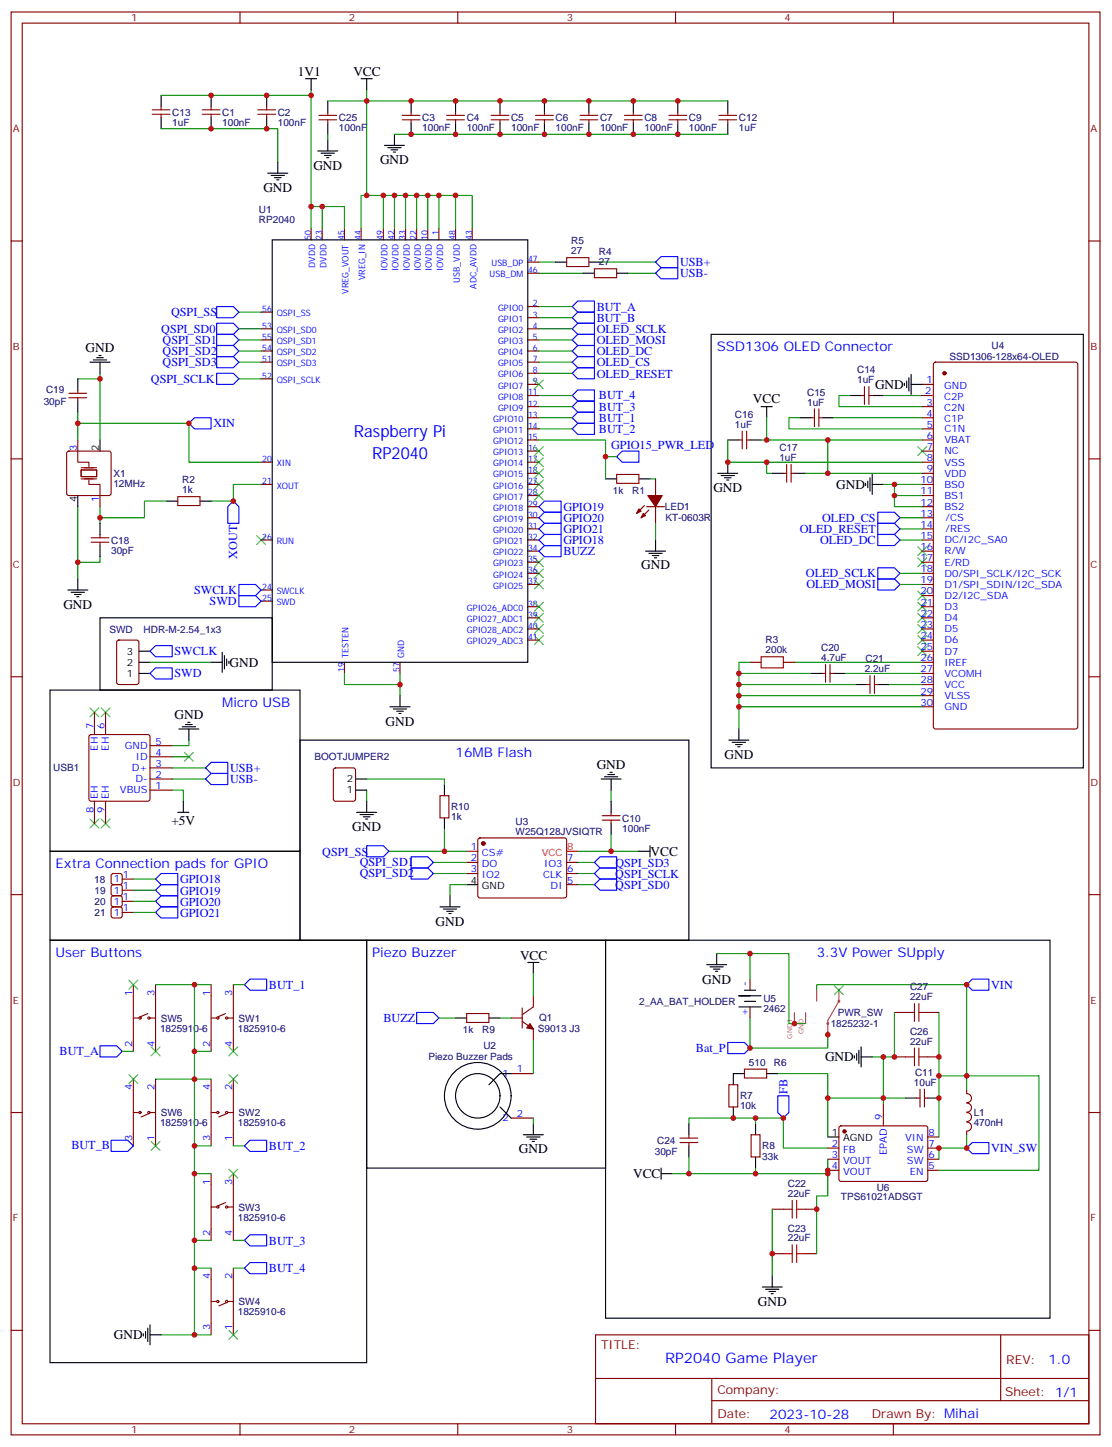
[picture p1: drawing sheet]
<svg xmlns="http://www.w3.org/2000/svg" width="353mm" height="459mm" viewBox="0 0 353 459" stroke-linecap="round" stroke-linejoin="round" font-family="sans-serif">
<g fill="none" stroke="#870000" stroke-width=".35">
<path d="M3.5 3.8h345.7v451.6h-345.7zM7.1 7.3h338.6v444.5h-338.6zM76.2 3.8v3.5M145.3 3.8v3.5M214.5 3.8v3.5M283.6 3.8v3.5M48.3 36.3h5.7M48.3 34.9h5.7M51.2 33.8v1.1M51.2 36.3v1M64.2 36.3h5.6M64.2 34.9h5.6"/>
<path d="M67 33.8v1.1M67 36.3v1M81.8 36.3h5.7M81.8 34.9h5.7M84.7 33.8v1.1M84.7 36.3v1M101.2 38h5.7M101.2 36.6h5.7M104.1 35.6v1M104.1 38v1.1M127.7 38h5.6M127.7 36.6h5.6"/>
<path d="M130.5 35.6v1M130.5 38v1.1M141.8 38h5.7M141.8 36.6h5.7M144.6 35.6v1M144.6 38v1.1M155.9 38h5.7M155.9 36.6h5.7M158.7 35.6v1M158.7 38v1.1M170 38h5.7M170 36.6h5.7"/>
<path d="M172.9 35.6v1M172.9 38v1.1M184.1 38h5.7M184.1 36.6h5.7M187 35.6v1M187 38v1.1M198.3 38h5.6M198.3 36.6h5.6M201.1 35.6v1M201.1 38v1.1M212.4 38h5.6M212.4 36.6h5.6"/>
<path d="M215.2 35.6v1M215.2 38v1.1M228.2 38h5.7M228.2 36.6h5.7M231.1 35.6v1M231.1 38v1.1M3.5 76.5h3.6M98.8 72.6v3.5M102.3 72.6v3.5M109.4 72.6v3.5M114.7 72.6v3.5M121.7 72.6v3.5"/>
<path d="M125.2 72.6v3.5M128.8 72.6v3.5M132.3 72.6v3.5M135.8 72.6v3.5M139.3 72.6v3.5M144.6 72.6v3.5M149.9 72.6v3.5M345.7 76.5h3.5M82.9 99.1h3.5M167.6 83.2h3.5M167.6 86.7h3.5M167.6 97.3h3.5"/>
<path d="M179.9 81.8h7.1v2.8h-7.1zM188.7 85.3h7.1v2.8h-7.1zM82.9 114.9h3.5M82.9 111.4h3.5M82.9 107.9h3.5M82.9 104.4h3.5M167.6 118.5h3.5M167.6 114.9h3.5M167.6 111.4h3.5M167.6 107.9h3.5M167.6 104.4h3.5M167.6 100.8h3.5"/>
<path d="M296.6 115.1l.4-.2h44.5l.6 .5 .1 115.2-.5 .7-44.7 .1-.6-.5-.1-115.3zM21.9 126.2h5.6M21.9 124.8h5.6M24.7 123.8v1M24.7 126.2v1.1M24.7 139.6v3.6M82.9 120.2h3.5M167.6 122h3.5M167.6 139.6h3.5M167.6 136.1h3.5M167.6 132.6h3.5M167.6 129h3.5"/>
<path d="M167.6 125.5h3.5M234.6 139.6h1.1M235.7 136.8v5.7M237.1 139.6h1M237.1 136.8v5.7M257.5 132.6h1.1M258.6 129.8v5.6M260 132.6h1.1M260 129.8v5.6M273.4 125.5h1.1M274.5 122.7v5.6M275.9 125.5h1"/>
<path d="M275.9 122.7v5.6M292.5 125.5h3.5M292.8 122h3.5M292.8 139.6h3.5M292.8 136.1h3.5M292.8 132.6h3.5M292.8 129h3.5M3.5 145.6h3.6M21.4 143.4l.5-.2h12.7l.5 .2 .2 .5v12.7l-.3 .5-.4 .2h-12.7l-.5-.3-.2-.4v-12.7zM31.7 157.3v3.5M56.4 157.6h7.1v2.8h-7.1zM82.9 153.7h3.5"/>
<path d="M82.9 146.7h3.5M167.6 157.3h3.5M167.6 153.7h3.5M167.6 146.7h3.5M167.6 150.2h3.5M167.6 143.2h3.5M195.8 150.6h7v2.8h-7zM208.1 152v5.3M248.7 150.2h1.1M249.8 147.4v5.6M251.2 150.2h1M251.2 147.4v5.6"/>
<path d="M292.8 157.3h3.5M292.8 153.7h3.5M292.8 146.7h3.5M292.8 150.2h3.5M292.8 143.2h3.5M345.7 145.6h3.5M28.9 172.1h5.7M28.9 170.7h5.7M31.7 169.6v1.1M31.7 172.1v1M82.9 171.4h3.5M167.6 178.4h3.5"/>
<path d="M167.6 174.9h3.5M167.6 171.4h3.5M167.6 167.9h3.5M167.6 164.3h3.5M167.6 160.8h3.5M204.6 160.4l-2.5 2.5M205.3 160.8h5.7M206 161.9l-2.4 2.4M208.1 160.8v5.3M292.8 178.4h3.5M292.8 174.9h3.5M292.8 171.4h3.5"/>
<path d="M292.8 167.9h3.5M292.8 164.3h3.5M292.8 160.8h3.5M82.9 190.8h3.5M82.9 187.3h3.5M167.6 199.6h3.5M167.6 196.1h3.5M167.6 192.5h3.5M167.6 185.5h3.5M167.6 182h3.5M292.8 199.6h3.5M292.8 196.1h3.5"/>
<path d="M292.8 192.5h3.5M292.8 185.5h3.5M292.8 182h3.5M292.8 189h3.5M3.5 214.8h3.6M37.3 203.3l.4-.2h5.7l.6 .5 .1 12.9-.5 .7h-5.9l-.6-.4-.1-13zM109.4 210.2v3.5M127 210.2v3.5M167.6 203.1h3.5M238.1 210.2h3.6M248.7 210.2h3.5M261.1 213.7h1"/>
<path d="M262.1 210.9v5.6M263.5 213.7h1.1M263.5 210.9v5.6M275.2 217.2h1M276.2 214.4v5.7M277.6 214.4v5.7M277.6 217.2h1.1M292.8 203.1h3.5M292.8 217.2h3.5M292.8 206.7h3.5M292.8 210.2h3.5M292.8 213.7h3.5"/>
<path d="M345.7 214.8h3.5M28.5 233.3l.4-.2h18l.5 .2 .2 .5v19.8l-.2 .5-.5 .2h-18l-.5-.3-.2-.4v-19.8zM30 226.1v7M33.5 226.1v7M47.6 236.6h7.1M292.8 220.8h3.5M292.8 224.3h3.5M30 254.3v7M33.5 254.3v7M47.6 240.2h7.1M47.6 243.7h7.1M47.6 247.2h7.1"/>
<path d="M47.6 250.8h7.1M106.1 243.9l.4-.2h5.7l.6 .4 .1 9.5-.5 .6-5.9 .1-.6-.5-.1-9.4zM139.7 252.5h2.8v7.1h-2.8zM191.2 258.9h5.6M194 257.8v1.1M35.5 277.4l.5-.2h2.1l.5 .2 .2 .5v2.1l-.2 .5-.5 .2h-2.1l-.5-.2-.2-.5v-2.1zM38.8 279h3.5M148.2 270.2h3.5M148.2 273.7h3.5M148.2 277.2h3.5M151.9 266.1l.5-.2 27.1 .1 .4 .6v17.9l-.7 .5-27.1-.1-.4-.6v-17.7zM179.9 273.7h3.5"/>
<path d="M179.9 277.2h3.5M191.2 260.3h5.6M194 260.3v1M3.5 283.9h3.6M35.5 280.9l.5-.2h2.1l.5 .2 .2 .5v2.2l-.2 .5-.5 .2h-2.1l-.5-.3-.2-.4v-2.2zM35.5 284.5l.5-.2h2.1l.5 .2 .2 .5v2.1l-.2 .5-.5 .2h-2.1l-.5-.2-.2-.5v-2.1zM35.5 288l.5-.2h2.1l.5 .2 .2 .5v2.1l-.2 .5-.5 .2h-2.1l-.5-.2-.2-.5v-2.1zM38.8 282.5h3.5M38.8 286h3.5M38.8 289.6h3.5M179.9 280.7h3.5M345.7 283.9h3.5"/>
<path d="M42.3 312.5v21.2M49.4 312.5v21.2M67 312.5v21.2M74.1 312.5v21.2M165.8 319.9v6.3M169.3 316v3.5l-3.5 2.5M238.1 310.7v3.6M238.1 319.5v3.6M42.3 323.1h1.8M46.9 321.7l-2.5 1M47.6 323.1h1.8M67 323.1h1.8"/>
<path d="M71.6 321.7l-2.5 1M72.3 323.1h1.8M148.2 321.7h7v2.8h-7zM162.3 323.1h3.5M165.8 324.1l3.5 2.5v3.5M236.4 339.3h7v2.8h-7zM284 321.3h3.5M284 335.4h3.5M294.6 321.3h3.5M294.6 335.4h3.5M3.5 353.1h3.6M42.3 353.1h1.8"/>
<path d="M42.3 342.5v21.1M47.3 353.4l-2.5 1.1M47.6 353.1h1.8M49.4 342.5v21.1M67 353.1h1.8M67 342.5v21.1M72 353.4l-2.5 1.1M72.3 353.1h1.8M74.1 342.5v21.1M162.3 340.7h7M162.3 354.8h7M231.4 344.2h2.8v7.1h-2.8z"/>
<path d="M266.6 357.5l.5-.2h27l.5 .7-.1 16.5-.6 .4h-27.1l-.5-.7v-16.2zM280.5 350.2v7.1M291 348.5h1.1M292.1 345.7v5.6M293.5 345.7v5.6M293.5 348.5h1.1M306.9 346v1.1M306.9 359.1v1M306.9 347.1a1.41 1.41 0 0 1 1.5 1.4 1.41 1.41 0 0 1-1.5 1.4M306.9 356.1a1.41 1.41 0 0 1 1.5 1.4 1.41 1.41 0 0 1-1.5 1.4M306.9 350.1a1.41 1.41 0 0 1 1.5 1.4 1.41 1.41 0 0 1-1.5 1.4M306.9 353.1a1.41 1.41 0 0 1 1.5 1.4 1.41 1.41 0 0 1-1.5 1.4"/>
<path d="M345.7 353.1h3.5M67 372.5v21.1M74.1 372.5v21.1M215.9 362.6h5.6M215.9 361.2h5.6M218.7 360.1v1.1M218.7 362.6v1M238.5 360.1h2.8v7.1h-2.8zM262.8 364.3h3.5M262.8 367.9h3.5M262.8 371.4h3.5M294.6 360.8h3.5"/>
<path d="M294.6 364.3h3.5M294.6 367.9h3.5M294.6 371.4h3.5M67 383h1.8M71.6 381.6l-2.5 1.1M72.3 383h1.8M245.2 383.8h3.5M245.2 397.9h3.5M255.8 383.8h3.5M255.8 397.9h3.5M67 402.4v21.2M67 413h1.8"/>
<path d="M72 413.4l-2.5 1M72.3 413h1.8M74.1 402.4v21.2M3.5 422.2h3.6M189.1 423.6h156.6v28.2h-156.6zM189.1 437.5h156.5M226 437.5v14.1M317.7 423.6v20.9M345.7 422.2h3.5M76.2 451.8v3.6M145.3 451.8v3.6M214.5 451.8v3.6"/>
<path d="M226 444.5h119.6M283.6 451.8v3.6"/>
<circle cx="44.5" cy="323.1" r=".35"/>
<circle cx="47.3" cy="323.1" r=".35"/>
<circle cx="69.1" cy="323.1" r=".35"/>
<circle cx="72" cy="323.1" r=".35"/>
<circle cx="44.5" cy="353.1" r=".35"/>
<circle cx="47.3" cy="353.1" r=".35"/>
<circle cx="69.1" cy="353.1" r=".35"/>
<circle cx="72" cy="353.1" r=".35"/>
<circle cx="69.1" cy="383" r=".35"/>
<circle cx="72" cy="383" r=".35"/>
<circle cx="69.1" cy="413" r=".35"/>
<circle cx="72" cy="413" r=".35"/>
</g>
<g fill="none" stroke="#00f" stroke-width=".35">
<path d="M68.8 97.3h5.3l1.7 1.8-1.7 1.7h-5.3zM181.7 97.3l1.7-1.8h5.3v3.6h-5.3zM183.4 99.1h5.3v3.5h-5.3l-1.7-1.8zM208.1 86.7l1.8-1.8h5.3v3.6h-5.3zM208.1 83.2l1.8-1.8h5.3v3.5h-5.3zM68.8 102.6h5.3l1.7 1.8-1.7 1.7h-5.3zM68.8 106.1h5.3l1.7 1.8-1.7 1.7h-5.3zM68.8 109.6h5.3l1.7 1.8-1.7 1.8h-5.3zM68.8 113.2h5.3l1.7 1.7-1.7 1.8h-5.3zM68.8 118.5h5.3l1.7 1.7-1.7 1.8h-5.3zM181.7 107.9l1.7-1.8h5.3v3.5h-5.3zM181.7 114.9l1.7-1.7h5.3v3.5h-5.3z"/>
<path d="M181.7 104.4l1.7-1.8h5.3v3.5h-5.3zM181.7 111.4l1.7-1.8h5.3v3.6h-5.3zM181.7 118.5l1.7-1.8h5.3v3.5h-5.3zM60 134.3l1.7-1.7h5.3v3.5h-5.3zM181.7 136.1l1.7-1.8h5.3v3.6h-5.3zM181.7 129l1.7-1.7h5.3v3.5h-5.3zM183.4 130.8h5.3v3.5h-5.3l-1.7-1.7zM183.4 123.8h5.3v3.5h-5.3l-1.7-1.8zM74.1 159l1.7 1.8v5.3h-3.5v-5.3zM195.8 144.9l1.8-1.7h5.2v3.5h-5.2zM171.1 174.9l1.8-1.8h5.3v3.6h-5.3zM171.1 160.8l1.8-1.8h5.3v3.6h-5.3z"/>
<path d="M171.1 167.9l1.8-1.8h5.3v3.5h-5.3zM172.9 162.6h5.3v3.5h-5.3l-1.8-1.8zM172.9 169.6h5.3v3.5h-5.3l-1.8-1.7zM278.7 162.6h5.3l1.8 1.7-1.8 1.8h-5.3zM278.7 166.1h5.3l1.8 1.8-1.8 1.7h-5.3zM278.7 169.6h5.3l1.8 1.8-1.8 1.7h-5.3zM75.8 185.5h5.3l1.8 1.8-1.8 1.7h-5.3zM75.8 189h5.3l1.8 1.8-1.8 1.7h-5.3zM278.7 180.2h5.3l1.8 1.8-1.8 1.7h-5.3zM278.7 183.7h5.3l1.8 1.8-1.8 1.8h-5.3zM47.6 206.7l1.8-1.8h5.3v3.5h-5.3zM47.6 213.7l1.8-1.8h5.3v3.6h-5.3z"/>
<path d="M65.3 243.7l1.7-1.8h5.3v3.6h-5.3zM67 245.5h5.3v3.5h-5.3l-1.7-1.8zM51.2 277.2h5.2v3.5h-5.2l-1.8-1.7zM116.4 268.4h5.3l1.8 1.8-1.8 1.7h-5.3zM130.5 271.9h5.3l1.8 1.8-1.8 1.7h-5.3zM130.5 275.4h5.3l1.8 1.8-1.8 1.8h-5.3zM188.7 273.7l1.8-1.8h5.3v3.5h-5.3zM188.7 277.2l1.8-1.8h5.3v3.6h-5.3zM49.4 289.6l1.8-1.8h5.2v3.5h-5.2zM49.4 286l1.8-1.7h5.2v3.5h-5.2zM51.2 280.7h5.2v3.6h-5.2l-1.8-1.8zM188.7 280.7l1.8-1.7h5.3v3.5h-5.3z"/>
<path d="M77.6 312.5l1.8-1.8h5.3v3.6h-5.3zM306.9 312.5l1.8-1.8h5.3v3.6h-5.3zM31.7 331.9h5.3l1.8 1.8-1.8 1.7h-5.3zM132.3 321.3h5.3l1.7 1.8-1.7 1.7h-5.3zM231.1 330.8h5.3l1.7 1.8-1.7 1.8h-5.3zM246.9 347.8h3.6v5.3l-1.8 1.7-1.8-1.7zM35.3 361.9h5.3l1.7 1.7-1.7 1.8h-5.3zM77.6 363.6l1.8-1.7h5.3v3.5h-5.3zM306.9 364.3l1.8-1.7h5.3v3.5h-5.3zM77.6 393.6l1.8-1.7h5.3v3.5h-5.3zM77.6 402.4l1.8-1.7h5.3v3.5h-5.3z"/>
</g>
<g fill="none" stroke="#3c3" stroke-width=".35">
<path d="M169.7 120.6l2.8 2.8M172.5 120.6l-2.8 2.8M169.7 152.3l2.8 2.9M169.7 145.3l2.8 2.8M169.7 148.8l2.8 2.8M169.7 141.7l2.8 2.9M169.7 155.9l2.8 2.8M172.5 152.3l-2.8 2.9M172.5 145.3l-2.8 2.8M172.5 148.8l-2.8 2.8M172.5 141.7l-2.8 2.9M172.5 155.9l-2.8 2.8"/>
<path d="M291.4 141.7l2.8 2.9M294.2 141.7l-2.8 2.9M81.5 170l2.8 2.8M84.3 170l-2.8 2.8M169.7 177l2.8 2.8M172.5 177l-2.8 2.8M291.4 177l2.8 2.8M291.4 173.5l2.8 2.8M294.2 177l-2.8 2.8M294.2 173.5l-2.8 2.8M169.7 198.2l2.8 2.8M169.7 194.7l2.8 2.8"/>
<path d="M169.7 184.1l2.8 2.8M169.7 180.6l2.8 2.8M169.7 191.1l2.8 2.9M172.5 198.2l-2.8 2.8M172.5 194.7l-2.8 2.8M172.5 184.1l-2.8 2.8M172.5 180.6l-2.8 2.8M172.5 191.1l-2.8 2.9M291.4 198.2l2.8 2.8M291.4 194.7l2.8 2.8M291.4 191.1l2.8 2.9M291.4 187.6l2.8 2.8"/>
<path d="M294.2 198.2l-2.8 2.8M294.2 194.7l-2.8 2.8M294.2 191.1l-2.8 2.9M294.2 187.6l-2.8 2.8M169.7 201.7l2.8 2.8M172.5 201.7l-2.8 2.8M291.4 205.2l2.8 2.9M291.4 201.7l2.8 2.8M294.2 205.2l-2.8 2.9M294.2 201.7l-2.8 2.8M28.6 224.6l2.8 2.9M31.4 224.6l-2.8 2.9"/>
<path d="M32.1 224.6l2.8 2.9M34.9 224.6l-2.8 2.9M58.6 238.8l2.8 2.8M61.4 238.8l-2.8 2.8M28.6 259.9l2.8 2.8M31.4 259.9l-2.8 2.8M32.1 259.9l2.8 2.8M34.9 259.9l-2.8 2.8M40.9 311.1l2.8 2.8M43.7 311.1l-2.8 2.8M264.9 312.8l2.9 2.9M267.8 312.8l-2.9 2.9"/>
<path d="M48 332.2l2.8 2.9M50.8 332.2l-2.8 2.9M72.7 332.2l2.8 2.9M75.5 332.2l-2.8 2.9M40.9 341.1l2.8 2.8M43.7 341.1l-2.8 2.8M72.7 341.1l2.8 2.8M75.5 341.1l-2.8 2.8M48 362.2l2.8 2.9M50.8 362.2l-2.8 2.9M72.7 371.1l2.8 2.8M75.5 371.1l-2.8 2.8"/>
<path d="M72.7 422.2l2.8 2.8M75.5 422.2l-2.8 2.8"/>
</g>
<g fill="none" stroke="#008700" stroke-width=".35">
<path d="M51.2 30.3h47.6M98.8 28.5v44.1M104.1 32h127M116.4 28.5v33.5h33.5v10.6M51.2 40.9h37v10.5M104.1 42.6v1.8M125.2 42.6h105.9M98.8 65.5h3.5v7.1M102.3 65.5h7.1v7.1M116.4 62h-1.7v10.6M121.7 62v10.6M125.2 62v10.6"/>
<path d="M128.8 62v10.6M132.3 62v10.6M135.8 62v10.6M139.3 62v10.6M144.6 62v10.6M75.8 99.1h7.1M171.1 83.2h5.3M171.1 86.7h14.1M171.1 97.3h10.6M190.5 83.2h17.6M199.3 86.7h8.8M31.7 118.5v1.7h-7"/>
<path d="M75.8 104.4h7.1M75.8 107.9h7.1M75.8 111.4h7.1M75.8 114.9h7.1M171.1 104.4h10.6M171.1 107.9h10.6M171.1 111.4h10.6M171.1 114.9h10.6M171.1 118.5h10.6M171.1 100.8h10.6M24.7 134.3h35.3v12.4h22.9M24.7 130.8v8.8"/>
<path d="M31.7 120.2v19.4M75.8 120.2h7.1M171.1 139.6h21.2v12.4M171.1 125.5h10.6M171.1 132.6h10.6M171.1 136.1h10.6M171.1 129h10.6M231.1 139.6v7.1h61.7M241.7 139.6h1.7M243.4 132.6v7h49.4M254 132.6h-3.5v3.5h42.3M262.8 139.6v10.6h30"/>
<path d="M264.6 132.6h28.2M269.9 125.5h-3.6v3.5h26.5M280.5 125.5h12M52.9 159h-7v5.3h-14.2M82.9 153.7h-8.8v5.3h-7.1M192.3 144.9h3.5M206.4 152h1.7M243.4 146.7v3.5h1.8M255.8 150.2h7M280.5 153.7h12.3M284 153.7v7.1h8.8M284 157.3h8.8"/>
<path d="M24.7 160.8v17.6M31.7 176.7v1.7h-7v5.3M31.7 160.8v5.3M208.1 166.1v5.3M285.8 164.3h7M285.8 167.9h7M285.8 171.4h7M285.8 182h7M285.8 185.5h7M47.6 210.2h19.4M109.4 213.7v3.5h17.6M127 213.7v7.1"/>
<path d="M234.6 217.2h37M234.6 213.7h22.9M238.1 210.2h-3.5v21.2M252.2 210.2h40.6M268.1 213.7h24.7M282.2 217.2h10.6M60 234.9v1.7h-5.3M234.6 224.3h58.2M234.6 220.8h58.2M54.7 250.8h3.5v3.5M54.7 243.7h10.6M54.7 247.2h10.6"/>
<path d="M54.7 240.2h5.3M116.4 247.2h24.7v1.8M116.4 250.8v3.5M194 250.8v3.5M42.3 279h7.1M123.5 270.2h24.7M137.6 277.2h10.6M137.6 273.7h10.6M141.1 263.1v7.1M183.4 277.2h5.3M183.4 273.7h5.3M194 264.9v5.3h-10.6"/>
<path d="M194 270.2h8.8M42.3 282.5h7.1M42.3 286h7.1M42.3 289.6h7.1M148.2 280.7h-5.3v3.6M183.4 280.7h5.3M49.4 312.5h12.3M67 312.5h-5.3v30h-12.3M74.1 312.5h3.5M169.3 309v7M227.5 302.6h10.6v8.1M238.1 302.6h12.4v22.2h5.3"/>
<path d="M259.3 314.3v-1.8h47.6v33.5M38.8 333.7h3.5M61.7 333.7h5.3M139.3 323.1h5.3M158.7 323.1h3.6M169.3 330.1v10.6M238.1 323.1v9.5h24.7v-5.3M276.9 335.4h3.6v14.8M284 321.3v14.1h-3.5M298.1 321.3v20.1M67 342.5h-5.3v30M169.3 354.8v1.8"/>
<path d="M218.7 356.6v-1.8h30v9.5h14.1M239.9 354.8v1.8M246.9 340.7h15.9v7.8M287.5 348.5h-24.7v12.3M61.7 363.6h5.3M67 372.5h-5.3v51.1M74.1 363.6h3.5M213.4 372.5h49.4M218.7 367.2v5.3M239.9 370.7v1.8M262.8 367.9v11.6h-3.5v18.4M298.1 360.8v-19.4h31.7v30h-31.7"/>
<path d="M306.9 360.1v4.2h-8.8v3.6M61.7 393.6h5.3M74.1 393.6h3.5M245.2 383.8v21.1M61.7 402.4h5.3M74.1 402.4h3.5M51.2 423.6h15.8"/>
</g>
<g fill="none" stroke="#000" stroke-width=".35">
<path d="M51.2 30.3v3.5M51.2 37.3v3.6M67 30.3v3.5M67 37.3v3.6M84.7 30.3v3.5M84.7 37.3v3.6M97 25h3.5M98.8 25v3.5M104.1 32v3.6M104.1 39.1v3.5M114.7 25h3.5M116.4 25v3.5"/>
<path d="M130.5 32v3.6M130.5 39.1v3.5M144.6 32v3.6M144.6 39.1v3.5M158.7 32v3.6M158.7 39.1v3.5M172.9 32v3.6M172.9 39.1v3.5M187 32v3.6M187 39.1v3.5M201.1 32v3.6M201.1 39.1v3.5"/>
<path d="M215.2 32v3.6M215.2 39.1v3.5M231.1 32v3.6M231.1 39.1v3.5M85 55h6.4M86.1 55.7h4.2M87.1 56.4h2.2M87.8 57.1h.7M88.2 51.4v3.6M100.9 47.9h6.3M102 48.6h4.2M103 49.3h2.1"/>
<path d="M103.7 50h.7M104.1 44.4v3.5M122.1 46.1h6.3M123.1 46.8h4.3M124.2 47.6h2.1M124.9 48.3h.7M125.2 42.6v3.5M86.4 76.1h81.2v134.1h-81.2zM176.4 83.2h3.5M185.2 86.7h3.5M187 83.2h3.5M195.8 86.7h3.5"/>
<path d="M28.6 114.9h6.3M29.6 114.2h4.3M30.7 113.5h2.1M31.4 112.8h.7M31.7 114.9v3.6M225.8 106.1h118.2v137.6h-118.2zM288.6 119.9v4.2M289.3 118.8v6.4M24.7 120.2v3.6M24.7 127.3v3.5M31.7 139.6v3.6M231.1 139.6h3.5"/>
<path d="M238.1 139.6h3.6M241.7 129h3.5M243.4 129v3.6M254 132.6h3.5M261.1 132.6h3.5M269.9 125.5h3.5M276.9 125.5h3.6M287.2 121.6v.7M287.9 120.9v2.1M289.3 122h3.5M24.7 157.3v3.5M52.9 159h3.5"/>
<path d="M63.5 159h3.5M192.3 152h3.5M202.8 152h3.6M227.9 150.2h6.3M229 150.9h4.2M230 151.6h2.1M230.7 152.3h.7M231.1 146.7v3.5M245.2 150.2h3.5M252.2 150.2h3.6M274.8 153.4v.7M275.5 152.7v2.1"/>
<path d="M276.2 151.6v4.3M276.9 153.7h3.6M276.9 150.6v6.3M31.7 166.1v3.5M31.7 173.1v3.6M205 174.9h6.3M206 175.6h4.3M207.1 176.3h2.1M207.8 177h.7M208.1 171.4v3.5M21.5 187.3h6.4M22.6 188h4.2"/>
<path d="M23.6 188.7h2.2M24.3 189.4h.7M24.7 183.7v3.6M31.7 196.1h54.7v22.9h-54.7zM15.9 219h79.3v51.2h-79.3zM44.1 213.7h3.5M44.1 206.7h3.5M44.1 210.2h3.5M67 210.2h3.6M70.6 207v6.4M71.3 208.1v4.2M72 209.1v2.1"/>
<path d="M72.7 209.8v.7M257.5 213.7h3.6M264.6 213.7h3.5M271.6 217.2h3.6M278.7 217.2h3.5M56.8 231.4h6.3M57.9 230.6h4.2M58.9 229.9h2.1M59.6 229.2h.7M60 231.4v3.5M95.2 234.9h123.5v63.5h-123.5zM123.8 224.3h6.4"/>
<path d="M124.9 225h4.2M125.9 225.7h2.2M126.6 226.4h.8M127 220.8v3.5M231.4 234.9h6.4M232.5 235.6h4.2M233.5 236.3h2.2M234.2 237h.7M234.6 231.4v3.5M56.4 257.8h3.6M58.2 254.3v3.5M112.9 250.8h3.5"/>
<path d="M112.9 247.2h3.5M113.2 257.8h6.4M114.3 258.5h4.2M115.4 259.2h2.1M116.1 259.9h.7M116.4 254.3v3.5M141.1 249v3.5M141.1 259.6v3.5M190.9 247.2h6.3M191.9 246.5h4.2M193 245.8h2.1M193.7 245.1h.7"/>
<path d="M194 247.2v3.6M194 254.3v3.5M15.9 270.2h79.3v28.2h-79.3zM194 261.3v3.6M202.8 270.2h3.6M206.4 268.4v3.5M15.9 298.4h100.5v134h-100.5zM116.4 298.4h75.9v72.3h-75.9zM139.7 287.8h6.3M140.8 288.5h4.2M141.8 289.2h2.1M142.5 289.9h.7"/>
<path d="M142.9 284.3v3.5M148.2 280.7h3.5M192.3 298.4h141.1v119.9h-141.1zM167.6 305.4h3.5M169.3 305.4v3.6M224.4 306.1h6.3M225.4 306.8h4.3M226.5 307.6h2.1M227.2 308.3h.7M227.5 302.6v3.5M234.6 319.5h7.1M236.4 317.8h3.5"/>
<path d="M236.4 314.3h3.5M238.1 316h-3.5h7.1M144.6 323.1h3.6M155.2 323.1h3.5M271.3 335.1v.7M272 334.4v2.1M272.7 333.3v4.2M273.4 335.4h3.5M273.4 332.2v6.4M158.7 351.3l3.6 3.5M162.3 340.7h-3.6l-3.5 3.5M169.3 356.6v3.5"/>
<path d="M218.7 356.6v3.5M232.8 351.3v3.5M236.4 340.7h-3.6v3.5M239.9 356.6v3.5M243.4 340.7h3.5M287.5 348.5h3.5M294.6 348.5h3.5M166.2 360.1h6.3M167.2 360.8h4.2M168.3 361.5h2.1M169 362.2h.7M209.9 372.5h3.5"/>
<path d="M209.9 370.7v3.5M218.7 363.6v3.6M239.9 367.2v3.5M262.8 360.8h3.5M242 408.4h6.4M243.1 409.2h4.2M244.1 409.9h2.1M244.8 410.6h.7M245.2 404.9v3.5M45.5 423.3v.7M46.2 422.6v2.1M46.9 421.5v4.2"/>
<path d="M47.6 423.6h3.6M47.6 420.4v6.4"/>
<circle cx="151.7" cy="347.8" r="7.1"/>
<circle cx="151.7" cy="347.8" r="10.6"/>
</g>
<path d="M24.7 143.2v3.5h3.5v1.4M25.8 149.2h4.9v2.1h-4.9zM25.8 152h4.9M25.8 148.4h4.9M28.2 152.3v1.4h3.5v3.6" fill="none" stroke="#870012" stroke-width=".35"/>
<g fill="#870000" stroke="#870000" stroke-width=".35">
<path d="M204.3 162.9l.7 .7-1.4 .7z"/>
<path d="M202.8 161.5l.8 .7-1.5 .7z"/>
<path d="M205.7 157.3h4.6l-2.2 3.5z"/>
<path d="M168.3 324.8l1 1.8-2.1-.4z"/>
<circle cx="299.9" cy="118.5" r=".53"/>
<circle cx="268.1" cy="359.1" r=".53"/>
<circle cx="153.5" cy="267.7" r=".53"/>
</g>
<g fill="none" stroke="#a10000" stroke-width=".35">
<path d="M241.7 208.4h7v3.5h-7zM290.3 318.5v5.6M291.7 318.5v5.6M287.5 321.3h2.8M287.5 335.4h2.8M290.3 332.6v5.6M291.7 321.3h2.9M291.7 332.6v5.6M291.7 335.4h2.9M248.7 383.8h2.8M248.7 397.9h2.8M251.5 380.9v5.7"/>
<path d="M251.5 395v5.7M252.9 383.8h2.9M252.9 380.9v5.7M252.9 395v5.7M252.9 397.9h2.9"/>
</g>
<path d="M259.3 314.3v3.4M266.3 314.3v3.4l-3.5 6.2v.9M252.2 321.4v3.4M255.8 321.4v3.4M262.8 324.9v3.5" fill="none" stroke="#a64a4a" stroke-width=".35"/>
<g fill="none" stroke="#a64a4a" stroke-width=".56">
<path d="M266.3 317.9l-.1-.2 .2-.2 .1 .2-.2 .2"/>
<circle cx="262.8" cy="324.8" r=".18"/>
</g>
<path d="M179.9 270.2h3.5" fill="none" stroke="#f00" stroke-width=".35"/>
<g fill="#c00">
<circle cx="74.1" cy="159" r=".88"/>
<circle cx="60" cy="134.3" r=".88"/>
<circle cx="31.8" cy="164.3" r=".88"/>
<circle cx="24.7" cy="134.3" r=".88"/>
<circle cx="24.7" cy="178.4" r=".88"/>
<circle cx="67" cy="30.3" r=".88"/>
<circle cx="84.7" cy="30.3" r=".88"/>
<circle cx="130.5" cy="32" r=".88"/>
<circle cx="144.6" cy="32" r=".88"/>
<circle cx="158.8" cy="32" r=".88"/>
<circle cx="172.9" cy="32" r=".88"/>
<circle cx="187" cy="32" r=".88"/>
<circle cx="201.1" cy="32" r=".88"/>
<circle cx="215.2" cy="32" r=".88"/>
<circle cx="116.4" cy="32" r=".88"/>
<circle cx="121.7" cy="62" r=".88"/>
<circle cx="125.2" cy="62" r=".88"/>
<circle cx="128.8" cy="62" r=".88"/>
<circle cx="132.3" cy="62" r=".88"/>
<circle cx="135.8" cy="62" r=".88"/>
<circle cx="139.3" cy="62" r=".88"/>
<circle cx="144.6" cy="62" r=".88"/>
<circle cx="98.8" cy="65.5" r=".88"/>
<circle cx="116.4" cy="62" r=".88"/>
<circle cx="102.3" cy="65.5" r=".88"/>
<circle cx="98.8" cy="30.3" r=".88"/>
<circle cx="127" cy="217.2" r=".88"/>
<circle cx="243.4" cy="139.6" r=".88"/>
<circle cx="262.8" cy="139.6" r=".88"/>
<circle cx="262.8" cy="150.2" r=".88"/>
<circle cx="243.4" cy="146.7" r=".88"/>
<circle cx="284" cy="153.7" r=".88"/>
<circle cx="284" cy="157.3" r=".88"/>
<circle cx="262.8" cy="348.5" r=".88"/>
<circle cx="298.1" cy="348.5" r=".88"/>
<circle cx="298.1" cy="364.3" r=".88"/>
<circle cx="245.2" cy="397.9" r=".88"/>
<circle cx="238.1" cy="332.6" r=".88"/>
<circle cx="306.9" cy="364.3" r=".88"/>
<circle cx="231.1" cy="146.7" r=".88"/>
<circle cx="61.7" cy="372.5" r=".88"/>
<circle cx="61.7" cy="342.5" r=".88"/>
<circle cx="61.7" cy="312.5" r=".88"/>
<circle cx="61.7" cy="402.4" r=".88"/>
<circle cx="61.7" cy="393.6" r=".88"/>
<circle cx="61.7" cy="363.6" r=".88"/>
<circle cx="61.7" cy="333.7" r=".88"/>
<circle cx="262.8" cy="328.4" r=".88"/>
<circle cx="252.2" cy="324.8" r=".88"/>
<circle cx="306.9" cy="341.4" r=".88"/>
<circle cx="306.9" cy="312.5" r=".88"/>
<circle cx="61.7" cy="423.6" r=".88"/>
<circle cx="262.8" cy="371.4" r=".88"/>
<circle cx="259.3" cy="383.8" r=".88"/>
<circle cx="262.8" cy="372.5" r=".88"/>
<circle cx="218.7" cy="372.5" r=".88"/>
<circle cx="232.8" cy="354.8" r=".88"/>
<circle cx="239.9" cy="354.8" r=".88"/>
<circle cx="239.9" cy="372.5" r=".88"/>
<circle cx="248.7" cy="354.8" r=".88"/>
<circle cx="238.1" cy="302.6" r=".88"/>
<circle cx="141.1" cy="270.2" r=".88"/>
<circle cx="31.8" cy="120.2" r=".88"/>
<circle cx="194" cy="270.2" r=".88"/>
<circle cx="234.6" cy="217.2" r=".88"/>
<circle cx="234.6" cy="213.7" r=".88"/>
<circle cx="234.6" cy="224.3" r=".88"/>
<circle cx="234.6" cy="220.8" r=".88"/>
<circle cx="67" cy="40.9" r=".88"/>
<circle cx="84.7" cy="40.9" r=".88"/>
<circle cx="192.3" cy="144.9" r=".88"/>
<circle cx="130.5" cy="42.6" r=".88"/>
<circle cx="144.6" cy="42.6" r=".88"/>
<circle cx="158.8" cy="42.6" r=".88"/>
<circle cx="172.9" cy="42.6" r=".88"/>
<circle cx="187" cy="42.6" r=".88"/>
<circle cx="201.1" cy="42.6" r=".88"/>
<circle cx="215.2" cy="42.6" r=".88"/>
<circle cx="298.1" cy="341.4" r=".88"/>
<circle cx="298.1" cy="335.4" r=".88"/>
<circle cx="280.5" cy="348.5" r=".88"/>
<circle cx="280.5" cy="335.4" r=".88"/>
<circle cx="284" cy="335.4" r=".88"/>
</g>
<g font-size="5.3" fill="#00f">
<text x="112.4" y="138.7">Raspberry Pi</text>
<text x="118.1" y="145.8">RP2040</text>
</g>
<text font-size="4.6" fill="#00f" x="211.2" y="432.6">RP2040 Game Player</text>
<g font-size="4.2">
<text x="94.5" y="24.3">1V1</text>
<text x="112.2" y="24.3">VCC</text>
<text x="99.5" y="54">GND</text>
<text x="120.6" y="52.1">GND</text>
<text x="83.6" y="61">GND</text>
<text x="27.2" y="111.7">GND</text>
<text x="277.8" y="123.4">GND</text>
<text x="239.1" y="128">VCC</text>
<text x="265.5" y="155.2">GND</text>
<text x="226.5" y="156.3">GND</text>
<text x="203.6" y="180.6">GND</text>
<text x="20.1" y="193.3">GND</text>
<text x="72.8" y="211.6">GND</text>
<text x="55.4" y="228">GND</text>
<text x="122.4" y="230.4">GND</text>
<text x="189.4" y="244.1">GND</text>
<text x="230" y="241">GND</text>
<text x="54.4" y="261.8">+5V</text>
<text x="111.8" y="263.8">GND</text>
<text x="206.6" y="271.6">VCC</text>
<text x="138.3" y="293.8">GND</text>
<text x="165.1" y="304.7">VCC</text>
<text x="223" y="312.2">GND</text>
<text x="261.9" y="336.9">GND</text>
<text x="164.7" y="365.8">GND</text>
<text x="201" y="373.9">VCC</text>
<text x="240.6" y="414.5">GND</text>
<text x="36.2" y="425">GND</text>
</g>
<g font-size="4.2" fill="#00f">
<text x="227.5" y="111.4">SSD1306 OLED Connector</text>
<text x="70.6" y="224.3">Micro USB</text>
<text x="144.6" y="240.2">16MB Flash</text>
<text x="17.6" y="275.4">Extra Connection pads for GPIO</text>
<text x="17.6" y="303.7">User Buttons</text>
<text x="118.2" y="303.7">Piezo Buzzer</text>
<text x="259.3" y="303.7">3.3V Power SUpply</text>
<text x="332.9" y="432.9">1.0</text>
<text x="244.3" y="450.2">2023-10-28</text>
</g>
<g font-size="3.9" fill="#00f">
<text x="215.9" y="88">USB-</text>
<text x="215.9" y="84.5">USB+</text>
<text x="54.3" y="100.3">QSPI_SS</text>
<text x="189.4" y="98.7">BUT_A</text>
<text x="51.2" y="105.6">QSPI_SD0</text>
<text x="189.4" y="105.7">OLED_SCLK</text>
<text x="189.4" y="102.2">BUT_B</text>
<text x="51.6" y="109.1">QSPI_SD1</text>
<text x="51.6" y="112.7">QSPI_SD2</text>
<text x="189.4" y="109.1">OLED_MOSI</text>
<text x="189.4" y="112.8">OLED_DC</text>
<text x="51.6" y="116.2">QSPI_SD3</text>
<text x="189.4" y="116.3">OLED_CS</text>
<text x="189.4" y="119.8">OLED_RESET</text>
<text x="47.9" y="121.5">QSPI_SCLK</text>
<text x="190.1" y="130.3">BUT_3</text>
<text x="190.1" y="126.8">BUT_4</text>
<text x="67.7" y="135.6">XIN</text>
<text x="190.1" y="133.8">BUT_1</text>
<text x="190.1" y="137.4">BUT_2</text>
<text x="194" y="142.6">GPIO15_PWR_LED</text>
<text x="178.9" y="162.2">GPIO19</text>
<text x="178.9" y="165.7">GPIO20</text>
<text x="261" y="165.6">OLED_CS</text>
<text x="178.9" y="169.2">GPIO21</text>
<text x="178.9" y="172.7">GPIO18</text>
<text x="253.9" y="169.1">OLED_RESET</text>
<text x="260.4" y="172.6">OLED_DC</text>
<text x="75.3" y="177.2" transform="rotate(-90 75.3 177.2)">XOUT</text>
<text x="178.9" y="176.2">BUZZ</text>
<text x="255.9" y="183.2">OLED_SCLK</text>
<text x="61.6" y="188.5">SWCLK</text>
<text x="256.1" y="186.7">OLED_MOSI</text>
<text x="66.6" y="192">SWD</text>
<text x="55.4" y="207.9">SWCLK</text>
<text x="55.4" y="215">SWD</text>
<text x="73" y="245">USB+</text>
<text x="73" y="248.5">USB-</text>
<text x="102.3" y="271.5">QSPI_SS</text>
<text x="114.2" y="274.9">QSPI_SD1</text>
<text x="195.4" y="275">QSPI_SD3</text>
<text x="57.1" y="280.3">GPIO18</text>
<text x="114.2" y="278.5">QSPI_SD2</text>
<text x="195.3" y="278.5">QSPI_SCLK</text>
<text x="57.1" y="287.4">GPIO20</text>
<text x="57.1" y="283.9">GPIO19</text>
<text x="195.3" y="282">QSPI_SD0</text>
<text x="57.1" y="290.9">GPIO21</text>
<text x="85.4" y="313.8">BUT_1</text>
<text x="314.7" y="313.7">VIN</text>
<text x="121.8" y="324.2">BUZZ</text>
<text x="18.9" y="334.8">BUT_A</text>
<text x="220.9" y="333.9">Bat_P</text>
<text x="250" y="347.1" transform="rotate(-90 250 347.1)">FB</text>
<text x="22.7" y="364.8">BUT_B</text>
<text x="85.4" y="365">BUT_2</text>
<text x="314.7" y="365.6">VIN_SW</text>
<text x="85.4" y="395">BUT_3</text>
<text x="85.4" y="403.8">BUT_4</text>
</g>
<g font-size="3.9" fill="#800">
<text x="190.9" y="428.2">TITLE:</text>
<text x="319.5" y="432.9">REV:</text>
<text x="227.8" y="442.4">Company:</text>
<text x="319.1" y="443">Sheet: 1/1</text>
<text x="227.8" y="450.1">Date:</text>
<text x="276.8" y="450.2">Drawn By: Mihai</text>
</g>
<g font-size="3.2" fill="#800">
<text x="41.6" y="6.8">1</text>
<text x="110.8" y="6.8">2</text>
<text x="179.9" y="6.8">3</text>
<text x="249.1" y="6.8">4</text>
<text x="4.1" y="41.9">A</text>
<text x="346.3" y="41.9">A</text>
<text x="4.1" y="111.1">B</text>
<text x="346.3" y="111.1">B</text>
<text x="4.1" y="180.2">C</text>
<text x="346.3" y="180.2">C</text>
<text x="4.1" y="249.3">D</text>
<text x="346.3" y="249.3">D</text>
<text x="4.1" y="318.5">E</text>
<text x="346.3" y="318.5">E</text>
<text x="4.1" y="387.6">F</text>
<text x="346.3" y="387.6">F</text>
<text x="41.6" y="454.8">1</text>
<text x="110.8" y="454.8">2</text>
<text x="179.9" y="454.8">3</text>
<text x="249.1" y="454.8">4</text>
</g>
<g font-size="3.2" fill="#000080">
<text x="54.7" y="39.9">1uF</text>
<text x="54.7" y="36.7">C13</text>
<text x="70.6" y="39.9">100nF</text>
<text x="70.6" y="36.7">C1</text>
<text x="88.2" y="39.9">100nF</text>
<text x="88.2" y="36.7">C2</text>
<text x="107.6" y="41.6">100nF</text>
<text x="107.6" y="38.5">C25</text>
<text x="134.1" y="41.6">100nF</text>
<text x="134.1" y="38.5">C3</text>
<text x="148.2" y="41.6">100nF</text>
<text x="148.2" y="38.5">C4</text>
<text x="162.3" y="41.6">100nF</text>
<text x="162.3" y="38.5">C5</text>
<text x="176.4" y="41.6">100nF</text>
<text x="176.4" y="38.5">C6</text>
<text x="190.5" y="41.6">100nF</text>
<text x="190.5" y="38.5">C7</text>
<text x="204.6" y="41.6">100nF</text>
<text x="204.6" y="38.5">C8</text>
<text x="218.7" y="41.6">100nF</text>
<text x="218.7" y="38.5">C9</text>
<text x="234.6" y="41.6">1uF</text>
<text x="234.6" y="38.5">C12</text>
<text x="82.2" y="70.8">RP2040</text>
<text x="82.2" y="67.7">U1</text>
<text x="181.3" y="77.5">R5</text>
<text x="181.3" y="80.7">27</text>
<text x="190.2" y="81.1">R4</text>
<text x="190.2" y="84.2">27</text>
<text x="314.8" y="110.7">U4</text>
<text x="272.1" y="118.5">C14</text>
<text x="301.4" y="114.2">SSD1306-128x64-OLED</text>
<text x="14.6" y="124.9">C19</text>
<text x="256.3" y="125.6">C15</text>
<text x="272.1" y="121.6">1uF</text>
<text x="13.9" y="128.4">30pF</text>
<text x="256.3" y="128.7">1uF</text>
<text x="233.3" y="135.7">1uF</text>
<text x="233.3" y="132.6">C16</text>
<text x="247.5" y="143.2">C17</text>
<text x="247.5" y="146.3">1uF</text>
<text x="36" y="154.5">12MHz</text>
<text x="36" y="151.4">X1</text>
<text x="57.9" y="153.3">R2</text>
<text x="57.9" y="156.6">1k</text>
<text x="194.6" y="156.7">1k</text>
<text x="200.7" y="156.7">R1</text>
<text x="211.1" y="162">LED1</text>
<text x="211.3" y="165.5">KT-0603R</text>
<text x="35.3" y="172.6">C18</text>
<text x="35.3" y="175.7">30pF</text>
<text x="34.8" y="200.7">SWD</text>
<text x="45.6" y="200.7">HDR-M-2.54_1x3</text>
<text x="243.1" y="207.4">200k</text>
<text x="243.1" y="204.1">R3</text>
<text x="260.7" y="209.8">4.7uF</text>
<text x="260.7" y="206.7">C20</text>
<text x="274.5" y="213.4">2.2uF</text>
<text x="274.8" y="210.1">C21</text>
<text x="16.9" y="244.8">USB1</text>
<text x="99.8" y="241.2">BOOTJUMPER2</text>
<text x="143.2" y="257.2">R10</text>
<text x="143.2" y="260.4">1k</text>
<text x="163.7" y="261.7">U3</text>
<text x="197.6" y="263.9">100nF</text>
<text x="197.6" y="260.7">C10</text>
<text x="163.7" y="264.9">W25Q128JVSIQTR</text>
<text x="29.9" y="280.1">18</text>
<text x="30" y="283.6">19</text>
<text x="30" y="287.2">20</text>
<text x="30" y="290.7">21</text>
<text x="288.9" y="317.4">22uF</text>
<text x="288.9" y="314.3">C27</text>
<text x="202.9" y="318.9">2_AA_BAT_HOLDER</text>
<text x="242.4" y="321.2">2462</text>
<text x="242.4" y="318.1">U5</text>
<text x="266" y="322.4">PWR_SW</text>
<text x="50.8" y="327.4">1825910-6</text>
<text x="51.1" y="324.2">SW5</text>
<text x="75.5" y="327.4">1825910-6</text>
<text x="75.7" y="324.2">SW1</text>
<text x="147" y="327.8">1k</text>
<text x="153.1" y="327.8">R9</text>
<text x="170.7" y="327.4">S9013 J3</text>
<text x="171.2" y="324.1">Q1</text>
<text x="263.8" y="326">1825232-1</text>
<text x="288.9" y="328.4">C26</text>
<text x="153.5" y="332.9">U2</text>
<text x="288.9" y="331.5">22uF</text>
<text x="136" y="336.5">Piezo Buzzer Pads</text>
<text x="237.8" y="338.2">510</text>
<text x="245.7" y="338.3">R6</text>
<text x="290.5" y="341.4">C11</text>
<text x="290.2" y="344.6">10uF</text>
<text x="234.9" y="352.1">10k</text>
<text x="234.9" y="348.9">R7</text>
<text x="50.8" y="357.4">1825910-6</text>
<text x="51.1" y="354.2">SW6</text>
<text x="75.5" y="357.4">1825910-6</text>
<text x="75.7" y="354.2">SW2</text>
<text x="309.1" y="357.4">470nH</text>
<text x="309.1" y="354.2">L1</text>
<text x="208.6" y="363">C24</text>
<text x="242" y="364.8">R8</text>
<text x="207.9" y="366.6">30pF</text>
<text x="242" y="368">33k</text>
<text x="250.1" y="376.7">C22</text>
<text x="278.4" y="377.9">U6</text>
<text x="250.1" y="379.9">22uF</text>
<text x="267" y="380.7">TPS61021ADSGT</text>
<text x="75.5" y="387.4">1825910-6</text>
<text x="75.7" y="384.2">SW3</text>
<text x="250.1" y="394">22uF</text>
<text x="250.1" y="390.9">C23</text>
<text x="75.5" y="417.4">1825910-6</text>
<text x="75.7" y="414.2">SW4</text>
</g>
<g font-size="3.2" fill="#00f">
<text x="293.8" y="125.2">2</text>
<text x="294.1" y="121.6">1</text>
<text x="299.8" y="123.4">GND</text>
<text x="294.1" y="128.7">3</text>
<text x="299.8" y="126.9">C2P</text>
<text x="299.8" y="130.5">C2N</text>
<text x="294.1" y="132.2">4</text>
<text x="294.3" y="135.7">5</text>
<text x="299.8" y="134">C1P</text>
<text x="299.9" y="137.2">C1N</text>
<text x="24.3" y="143.2" transform="rotate(-90 24.3 143.2)">3</text>
<text x="294.3" y="139.3">6</text>
<text x="294.3" y="142.8">7</text>
<text x="299.9" y="140.7">VBAT</text>
<text x="294.3" y="146.3">8</text>
<text x="294.3" y="149.9">9</text>
<text x="299.9" y="144.2">NC</text>
<text x="299.9" y="147.7">VSS</text>
<text x="292.3" y="153.4">10</text>
<text x="299.9" y="151.3">VDD</text>
<text x="299.9" y="154.8">BS0</text>
<text x="31.4" y="159.3" transform="rotate(-90 31.4 159.3)">1</text>
<text x="292.3" y="156.9">11</text>
<text x="292.3" y="160.4">12</text>
<text x="299.9" y="158.3">BS1</text>
<text x="299.9" y="161.9">BS2</text>
<text x="292.3" y="164">13</text>
<text x="292.3" y="167.5">14</text>
<text x="300.2" y="165.4">/CS</text>
<text x="292.3" y="171">15</text>
<text x="299.9" y="172.4">DC/I2C_SA0</text>
<text x="300.2" y="168.9">/RES</text>
<text x="292.3" y="174.6">16</text>
<text x="292.3" y="178.1">17</text>
<text x="299.9" y="176">R/W</text>
<text x="299.9" y="179.5">E/RD</text>
<text x="292.3" y="181.6">18</text>
<text x="292.3" y="185.1">19</text>
<text x="299.9" y="183">D0/SPI_SCLK/I2C_SCK</text>
<text x="292.3" y="188.7">20</text>
<text x="299.9" y="186.5">D1/SPI_SDIN/I2C_SDA</text>
<text x="299.9" y="190.1">D2/I2C_SDA</text>
<text x="292.3" y="192.2">21</text>
<text x="292.3" y="195.7">22</text>
<text x="299.9" y="193.6">D3</text>
<text x="299.9" y="197.1">D4</text>
<text x="292.3" y="199.2">23</text>
<text x="292.3" y="202.8">24</text>
<text x="299.9" y="200.7">D5</text>
<text x="292.3" y="206.3">25</text>
<text x="292.3" y="209.8">26</text>
<text x="299.9" y="204.2">D6</text>
<text x="299.9" y="207.7">D7</text>
<text x="292.3" y="213.4">27</text>
<text x="299.9" y="211.2">IREF</text>
<text x="299.9" y="214.8">VCOMH</text>
<text x="292.3" y="216.9">28</text>
<text x="292.3" y="220.4">29</text>
<text x="299.9" y="218.3">VCC</text>
<text x="299.9" y="221.8">VLSS</text>
<text x="292.3" y="223.9">30</text>
<text x="299.9" y="225.4">GND</text>
<text x="29.6" y="231.4" transform="rotate(-90 29.6 231.4)">7</text>
<text x="33.2" y="231.4" transform="rotate(-90 33.2 231.4)">6</text>
<text x="31" y="238.2" transform="rotate(-90 31 238.2)">EH</text>
<text x="34.6" y="238.2" transform="rotate(-90 34.6 238.2)">EH</text>
<text x="39.6" y="237.7">GND</text>
<text x="49.4" y="236.3">5</text>
<text x="49.4" y="239.8">4</text>
<text x="41.9" y="244.8">D+</text>
<text x="43.1" y="241.2">ID</text>
<text x="49.4" y="243.3">3</text>
<text x="38.1" y="251.8">VBUS</text>
<text x="43" y="248.3">D-</text>
<text x="49.4" y="246.9">2</text>
<text x="49.4" y="250.4">1</text>
<text x="31" y="253.6" transform="rotate(-90 31 253.6)">EH</text>
<text x="34.6" y="253.6" transform="rotate(-90 34.6 253.6)">EH</text>
<text x="29.6" y="258.1" transform="rotate(-90 29.6 258.1)">8</text>
<text x="33.2" y="258.1" transform="rotate(-90 33.2 258.1)">9</text>
<text x="149.5" y="269.8">1</text>
<text x="149.5" y="273.3">2</text>
<text x="153" y="271.6">CS#</text>
<text x="153" y="275.1">DO</text>
<text x="172.8" y="275.1">IO3</text>
<text x="180.1" y="273.3">7</text>
<text x="36.2" y="280">1</text>
<text x="39" y="278.6">1</text>
<text x="149.5" y="276.9">3</text>
<text x="153" y="278.6">IO2</text>
<text x="172.4" y="278.6">CLK</text>
<text x="180.1" y="280.4">5</text>
<text x="180.1" y="276.9">6</text>
<text x="36.2" y="283.6">1</text>
<text x="36.2" y="287.1">1</text>
<text x="39" y="282.2">1</text>
<text x="39" y="285.7">1</text>
<text x="174.8" y="282.2">DI</text>
<text x="36.2" y="290.6">1</text>
<text x="39" y="289.2">1</text>
<text x="42" y="316" transform="rotate(-90 42 316)">1</text>
<text x="49" y="316" transform="rotate(-90 49 316)">3</text>
<text x="66.7" y="316" transform="rotate(-90 66.7 316)">1</text>
<text x="73.7" y="316" transform="rotate(-90 73.7 316)">3</text>
<text x="237.4" y="312.9" transform="rotate(-90 237.4 312.9)">-</text>
<text x="237.4" y="322.4" transform="rotate(-90 237.4 322.4)">+</text>
<text x="42" y="332.1" transform="rotate(-90 42 332.1)">2</text>
<text x="49" y="332.1" transform="rotate(-90 49 332.1)">4</text>
<text x="66.7" y="332.1" transform="rotate(-90 66.7 332.1)">2</text>
<text x="73.7" y="332.1" transform="rotate(-90 73.7 332.1)">4</text>
<text x="159.6" y="341.8">1</text>
<text x="164" y="340.4">1</text>
<text x="42" y="346" transform="rotate(-90 42 346)">4</text>
<text x="49" y="346" transform="rotate(-90 49 346)">2</text>
<text x="66.7" y="346" transform="rotate(-90 66.7 346)">4</text>
<text x="73.7" y="346" transform="rotate(-90 73.7 346)">2</text>
<text x="159.6" y="355.9">2</text>
<text x="164" y="354.5">2</text>
<text x="280.1" y="355.5" transform="rotate(-90 280.1 355.5)">9</text>
<text x="42" y="362.1" transform="rotate(-90 42 362.1)">3</text>
<text x="49" y="362.1" transform="rotate(-90 49 362.1)">1</text>
<text x="66.7" y="362.1" transform="rotate(-90 66.7 362.1)">3</text>
<text x="73.7" y="362.1" transform="rotate(-90 73.7 362.1)">1</text>
<text x="264.2" y="364">2</text>
<text x="267.7" y="365.8">FB</text>
<text x="287.4" y="362.2">VIN</text>
<text x="288" y="365.8">SW</text>
<text x="294.7" y="360.5">8</text>
<text x="294.7" y="364">7</text>
<text x="264.2" y="371.1">4</text>
<text x="264.2" y="367.5">3</text>
<text x="267.7" y="369.3">VOUT</text>
<text x="281.5" y="366.5" transform="rotate(-90 281.5 366.5)">EPAD</text>
<text x="288" y="369.3">SW</text>
<text x="294.7" y="367.5">6</text>
<text x="294.7" y="371.1">5</text>
<text x="66.7" y="376" transform="rotate(-90 66.7 376)">1</text>
<text x="73.7" y="376" transform="rotate(-90 73.7 376)">3</text>
<text x="267.7" y="372.8">VOUT</text>
<text x="288.9" y="372.8">EN</text>
<text x="66.7" y="392.1" transform="rotate(-90 66.7 392.1)">2</text>
<text x="73.7" y="392.1" transform="rotate(-90 73.7 392.1)">4</text>
<text x="66.7" y="406" transform="rotate(-90 66.7 406)">4</text>
<text x="73.7" y="406" transform="rotate(-90 73.7 406)">2</text>
<text x="66.7" y="422.1" transform="rotate(-90 66.7 422.1)">3</text>
<text x="73.7" y="422.1" transform="rotate(-90 73.7 422.1)">1</text>
</g>
<g font-size="3.2">
<text x="31.4" y="143.2" transform="rotate(-90 31.4 143.2)">2</text>
<text x="24.3" y="159.3" transform="rotate(-90 24.3 159.3)">4</text>
<text x="40.3" y="207.7">3</text>
<text x="40.3" y="214.8">1</text>
<text x="40.3" y="211.2">2</text>
<text x="110.2" y="251.8">1</text>
<text x="110.2" y="248.3">2</text>
<text x="149.5" y="280.4">4</text>
<text x="153" y="282.2">GND</text>
<text x="264.2" y="360.5">1</text>
<text x="267.7" y="362.2">AGND</text>
</g>
<g font-size="3.2" fill="#f00">
<text x="180.1" y="269.8">8</text>
<text x="172" y="271.6">VCC</text>
</g>
<g font-size="2.8" fill="#00f">
<text x="98.7" y="76" transform="rotate(-90 98.7 76)">50</text>
<text x="102.3" y="76" transform="rotate(-90 102.3 76)">23</text>
<text x="109.3" y="76" transform="rotate(-90 109.3 76)">45</text>
<text x="114.6" y="76" transform="rotate(-90 114.6 76)">44</text>
<text x="121.7" y="76" transform="rotate(-90 121.7 76)">49</text>
<text x="125.2" y="76" transform="rotate(-90 125.2 76)">42</text>
<text x="128.7" y="76" transform="rotate(-90 128.7 76)">33</text>
<text x="132.3" y="76" transform="rotate(-90 132.3 76)">22</text>
<text x="135.8" y="76" transform="rotate(-90 135.8 76)">10</text>
<text x="139.3" y="74.5" transform="rotate(-90 139.3 74.5)">1</text>
<text x="144.6" y="76" transform="rotate(-90 144.6 76)">48</text>
<text x="149.9" y="76" transform="rotate(-90 149.9 76)">43</text>
<text x="167.7" y="83.1">47</text>
<text x="100.1" y="85" transform="rotate(-90 100.1 85)">DVDD</text>
<text x="103.6" y="85" transform="rotate(-90 103.6 85)">DVDD</text>
<text x="116" y="88.9" transform="rotate(-90 116 88.9)">VREG_IN</text>
<text x="123" y="86.1" transform="rotate(-90 123 86.1)">IOVDD</text>
<text x="126.6" y="86.1" transform="rotate(-90 126.6 86.1)">IOVDD</text>
<text x="130.1" y="86.1" transform="rotate(-90 130.1 86.1)">IOVDD</text>
<text x="133.6" y="86.1" transform="rotate(-90 133.6 86.1)">IOVDD</text>
<text x="137.1" y="86.1" transform="rotate(-90 137.1 86.1)">IOVDD</text>
<text x="140.7" y="86.1" transform="rotate(-90 140.7 86.1)">IOVDD</text>
<text x="146" y="89.7" transform="rotate(-90 146 89.7)">USB_VDD</text>
<text x="155.5" y="88">USB_DM</text>
<text x="156.1" y="84.5">USB_DP</text>
<text x="167.7" y="86.7">46</text>
<text x="110.7" y="93.1" transform="rotate(-90 110.7 93.1)">VREG_VOUT</text>
<text x="151.3" y="91.6" transform="rotate(-90 151.3 91.6)">ADC_AVDD</text>
<text x="83.3" y="99">56</text>
<text x="87.8" y="100.4">QSPI_SS</text>
<text x="158.1" y="98.6">GPIO0</text>
<text x="169.2" y="100.8">3</text>
<text x="169.2" y="97.3">2</text>
<text x="83.3" y="107.8">55</text>
<text x="83.3" y="104.3">53</text>
<text x="87.8" y="105.7">QSPI_SD0</text>
<text x="158.1" y="105.7">GPIO2</text>
<text x="158.1" y="102.1">GPIO1</text>
<text x="169.2" y="107.8">5</text>
<text x="169.2" y="104.3">4</text>
<text x="83.3" y="111.4">54</text>
<text x="87.8" y="109.2">QSPI_SD1</text>
<text x="87.8" y="112.7">QSPI_SD2</text>
<text x="158.1" y="112.7">GPIO4</text>
<text x="158.1" y="109.2">GPIO3</text>
<text x="169.2" y="111.4">6</text>
<text x="83.3" y="114.9">51</text>
<text x="87.8" y="116.3">QSPI_SD3</text>
<text x="158.1" y="119.8">GPIO6</text>
<text x="158.1" y="116.3">GPIO5</text>
<text x="169.2" y="118.4">8</text>
<text x="169.2" y="114.9">7</text>
<text x="83.3" y="120.2">52</text>
<text x="87.8" y="121.5">QSPI_SCLK</text>
<text x="158.1" y="123.3">GPIO7</text>
<text x="167.7" y="125.5">11</text>
<text x="169.2" y="122">9</text>
<text x="158.1" y="130.4">GPIO9</text>
<text x="158.1" y="126.8">GPIO8</text>
<text x="167.7" y="129">12</text>
<text x="156.6" y="137.4">GPIO11</text>
<text x="156.6" y="133.9">GPIO10</text>
<text x="167.7" y="136.1">14</text>
<text x="167.7" y="132.5">13</text>
<text x="156.6" y="141">GPIO12</text>
<text x="167.7" y="143.1">16</text>
<text x="167.7" y="139.6">15</text>
<text x="83.3" y="146.6">20</text>
<text x="87.8" y="148">XIN</text>
<text x="156.6" y="148">GPIO14</text>
<text x="156.6" y="144.5">GPIO13</text>
<text x="167.7" y="146.6">17</text>
<text x="83.3" y="153.7">21</text>
<text x="87.8" y="155.1">XOUT</text>
<text x="156.6" y="155.1">GPIO16</text>
<text x="156.6" y="151.5">GPIO15</text>
<text x="167.7" y="153.7">27</text>
<text x="167.7" y="150.2">18</text>
<text x="156.6" y="158.6">GPIO17</text>
<text x="167.7" y="160.8">29</text>
<text x="167.7" y="157.2">28</text>
<text x="156.6" y="165.6">GPIO19</text>
<text x="156.6" y="162.1">GPIO18</text>
<text x="167.7" y="167.8">31</text>
<text x="167.7" y="164.3">30</text>
<text x="83.3" y="171.3">26</text>
<text x="87.8" y="172.7">RUN</text>
<text x="156.6" y="172.7">GPIO21</text>
<text x="156.6" y="169.2">GPIO20</text>
<text x="167.7" y="171.3">32</text>
<text x="156.6" y="179.8">GPIO23</text>
<text x="156.6" y="176.2">GPIO22</text>
<text x="167.7" y="178.4">35</text>
<text x="167.7" y="174.9">34</text>
<text x="156.6" y="183.3">GPIO24</text>
<text x="167.7" y="185.5">37</text>
<text x="167.7" y="181.9">36</text>
<text x="83.3" y="190.7">25</text>
<text x="83.3" y="187.2">24</text>
<text x="87.8" y="188.6">SWCLK</text>
<text x="156.6" y="186.8">GPIO25</text>
<text x="87.8" y="192.1">SWD</text>
<text x="148.2" y="197.4">GPIO27_ADC1</text>
<text x="148.2" y="193.9">GPIO26_ADC0</text>
<text x="167.7" y="196">39</text>
<text x="167.7" y="192.5">38</text>
<text x="148.2" y="200.9">GPIO28_ADC2</text>
<text x="167.7" y="203.1">41</text>
<text x="167.7" y="199.6">40</text>
<text x="110.7" y="208.8" transform="rotate(-90 110.7 208.8)">TESTEN</text>
<text x="128.3" y="208.8" transform="rotate(-90 128.3 208.8)">GND</text>
<text x="148.2" y="204.5">GPIO29_ADC3</text>
<text x="109.3" y="213.4" transform="rotate(-90 109.3 213.4)">19</text>
<text x="127" y="213.4" transform="rotate(-90 127 213.4)">57</text>
</g>
<g font-size="2.1" fill="#a54b4b">
<text x="251.5" y="329.6" transform="rotate(-90 251.5 329.6)">GND1</text>
<text x="255.1" y="328.2" transform="rotate(-90 255.1 328.2)">GND</text>
</g>
</svg>
